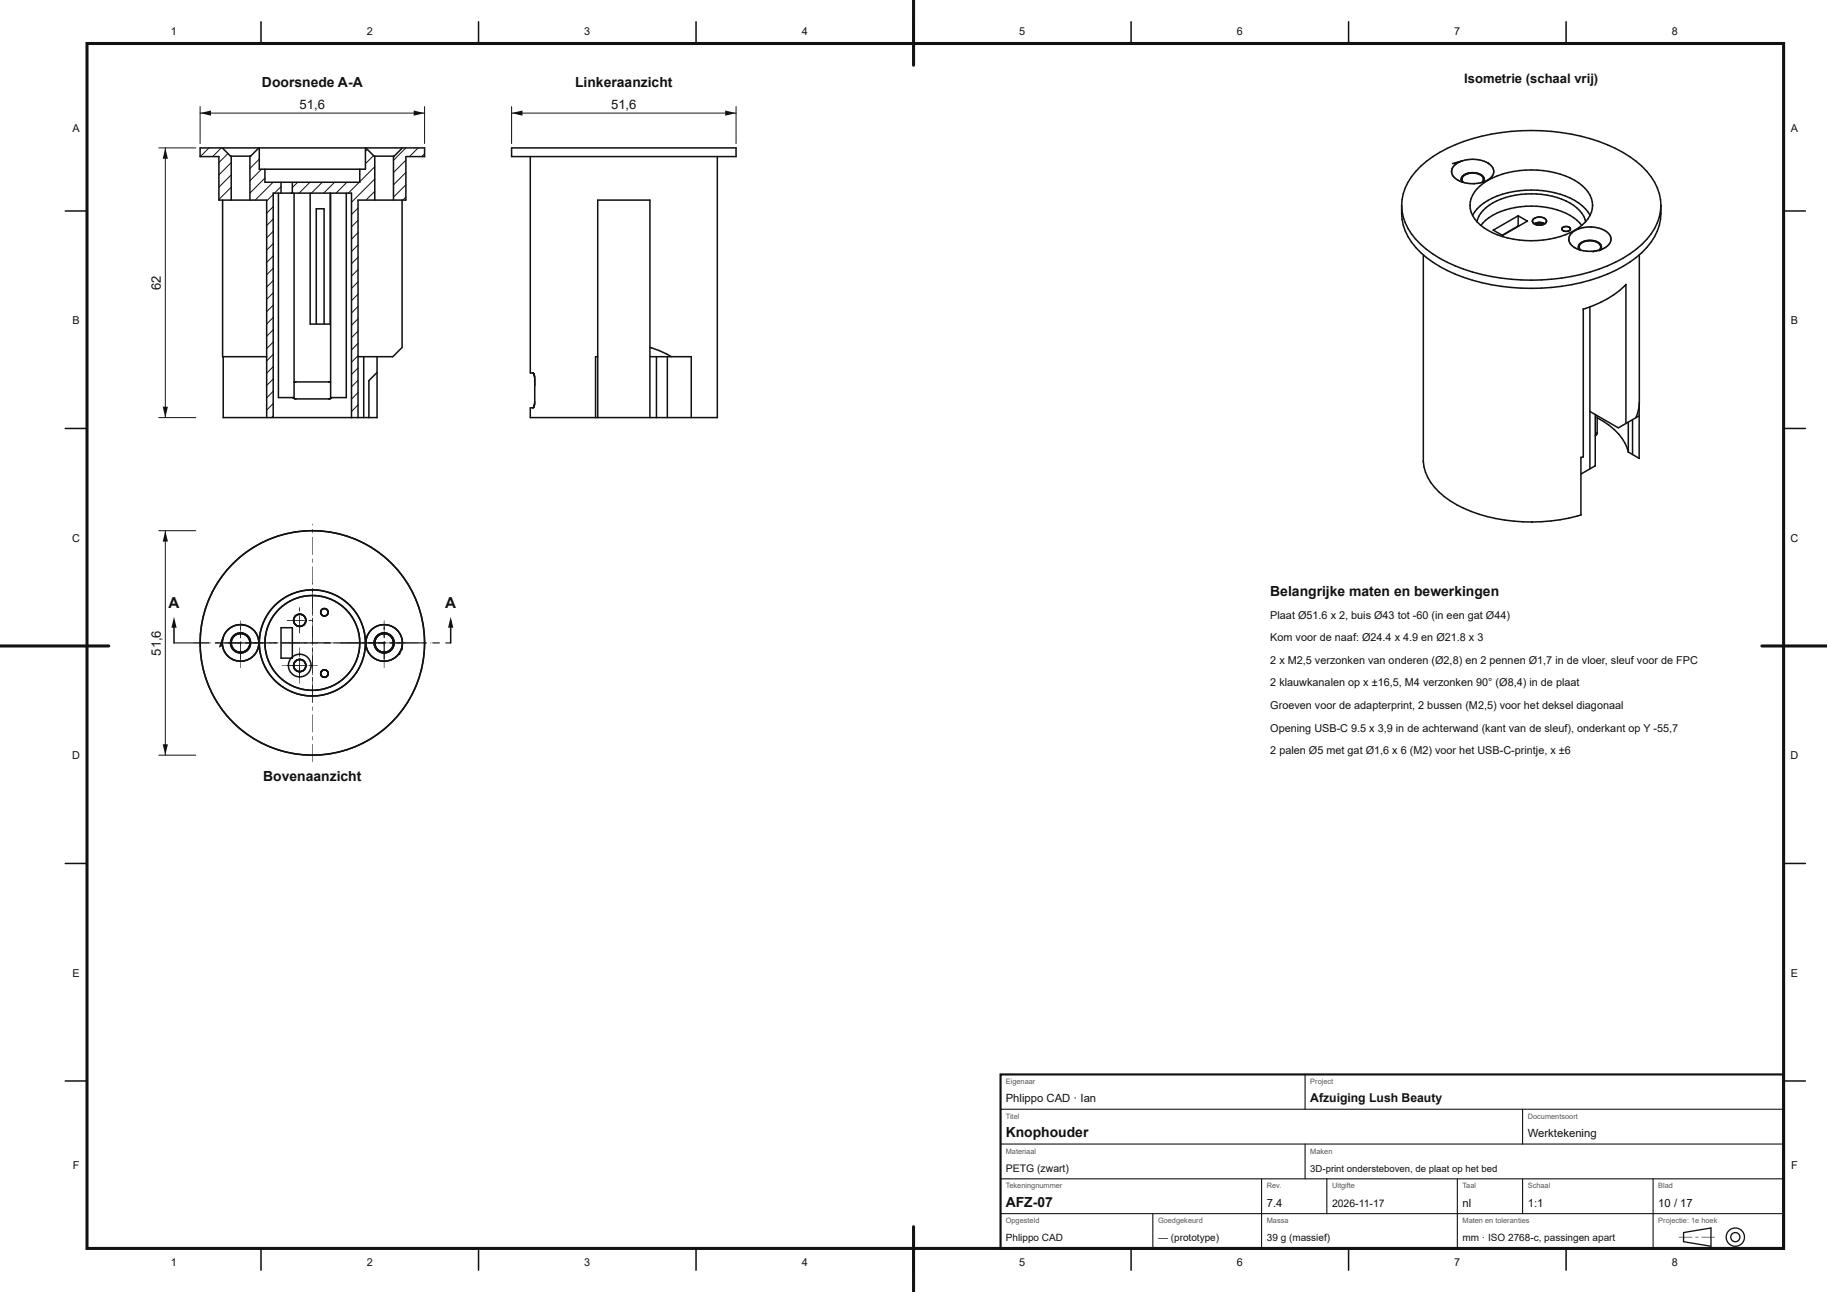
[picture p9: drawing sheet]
<svg xmlns="http://www.w3.org/2000/svg" width="420mm" height="297mm" viewBox="0 0 420 297" stroke-linecap="round" stroke-linejoin="round" font-family="sans-serif">
<g fill="none" stroke="#111" stroke-width=".35">
<path d="M51.1 34l1.9 1.9h4.6l1.9-1.9M53.1 35.9v10.1M57.4 35.9v10.1M59.6 34v4.9h24.4v-4.9M60.9 38.9v3h21.8v-3M84.1 34l1.9 1.9h4.6l1.9-1.9M86.1 35.9v10.1M90.4 35.9v10.1M51.2 46v36h10.1M64 44.4v47h3.6v-47M64.6 41.9v2.5M67.2 44.2l-.3 .2"/>
<path d="M67.2 41.9v2.5M71.3 44.4v30.1h4.6v-30.1M76 44.4v47h3.6v-47M92.4 46v33.9l-2.1 2.1h-8M72.7 74.5v-26.5h1.8v26.5M51.3 82v14h35.4v-14M61.3 96v-50h-11v-10h-4.3v-2h51.6v2h-4.3v10h-11v50M62.8 96v-51.6h18v51.6M67.3 91.4h.1M67.8 87.8l-.2 .1M67.8 87.8l8.2 .1M76.3 91.4l-.7 .3h-7.7l-.6-.3"/>
<path d="M83.6 82v14M86.7 85.6l-1.9 1.9v8.5M51.1 148.2l.6 1.8M51.2 147l-.1 1.4M51.3 146.6l-.5 1.9M51.6 149.8l.8 1.1M52.2 150.7l1.3 .9M55.3 143.6h.4M55.5 143.6l1.4 .3 1.1 .7M55.7 143.6a4.3 4.3 0 0 0-4.3 2.6l-.9 2.5M57.1 146.6a2.15 2.15 0 0 1-.8 3.1M57.1 146.6a2.16 2.16 0 0 0-3-.5 2.16 2.16 0 0 0-.5 3 2.16 2.16 0 0 0 3 .5"/>
<path d="M57.1 146.6h.1M58 144.5a4.2 4.2 0 0 1 1.2 4.9M58.5 150.5a4.2 4.2 0 0 1-5.2 1M59.3 149.2l-.9 1.4M64.6 144.3h2.6v7h-2.6zM67.7 141.9l-.2 1 .5 .8M68 143.7l.8 .3M68 154.1l1 .3M69.4 154.3l-.4 .1M69.6 154.2l-.2 .1M69.8 141.5l.4 .7v.9M69.8 141.5a1.41 1.41 0 0 0-2.1 .4"/>
<path d="M69.8 143.7l-1 .3M69.8 154.1l-.2 .1 .1-.1M70.1 143.2l-.3 .5M70.1 153.7l-.3 .4M70.2 153.5a1.4 1.4 0 0 0-.6-1.7 1.4 1.4 0 0 0-1.9 .4 1.4 1.4 0 0 0 .3 1.9M70.2 143.1l-.1 .2M70.2 153.5l-.1 .2M74.2 154.1h-.1M84.2 148.8l.6 1.3 .7 .8M84.3 146.6l-.2 1.2 .2 1.2M85.3 150.8l1.4 .9M85.6 144.5l-.8 1-.7 1.4"/>
<path d="M90.8 144.4a4.3 4.3 0 0 1 1.7 3.4l-.1 1.6M90.8 151.2a4.3 4.3 0 0 1-4.2 .4M91 144.5a4.2 4.2 0 0 0-5.6 .2M91.5 150.5l-.9 .8M92.2 149.4l-.7 1.1M92.3 149l-.5 1.5M92.5 148.2l-.2 .9"/>
<circle cx="55.3" cy="147.8" r="2.3"/>
<circle cx="71.8" cy="147.8" r="10.9"/>
<circle cx="71.8" cy="147.8" r="25.8"/>
<circle cx="71.8" cy="147.8" r="12.2"/>
<circle cx="74.6" cy="140.7" r=".85"/>
<circle cx="74.6" cy="154.9" r=".85"/>
<circle cx="88.3" cy="147.8" r="2.15"/>
<circle cx="88.3" cy="147.8" r="2.3"/>
</g>
<g fill="none" stroke="#111" stroke-width=".23">
<path d="M48 34l-2 2M50.9 34l-2 2M52.4 35.3l-2.1 2.1M53.1 37.4l-2.8 2.8M57.4 35.9h.1M59.6 36.6l-2.2 2.1M60.1 38.9l-2.7 2.7M82.7 38.9h.1M84.4 34.4l-.4 .4M85.9 35.8l-1.9 1.8M86.1 38.3l-3.4 3.5M93.3 34l-2.9 2.8"/>
<path d="M93.3 39.7l-2.9 2.8M93.3 36.8l-2.9 2.9M96.1 34l-2 2M97.6 35.4l-.7 .6M53.1 45.9l-.1 .1M53.1 43l-2.8 2.9M53.1 40.2l-2.8 2.8M60.9 40.9l-3.5 3.5M62.8 41.9l-4.1 4.1M62.8 58.8l-1.5 1.5M62.8 56l-1.5 1.5M62.8 53.2l-1.5 1.5"/>
<path d="M62.8 50.4l-1.5 1.5M62.8 47.5l-1.5 1.5M62.8 44.7l-1.5 1.5M64.6 42.9l-1.5 1.5M68.4 41.9l-1.2 1.2M71.2 41.9l-2.5 2.5M74.1 41.9l-2.5 2.5M76.9 41.9l-2.5 2.5M79.7 41.9l-2.5 2.5M82.3 59.1l-1.5 1.5M82.3 56.3l-1.5 1.5M82.3 53.5l-1.5 1.5"/>
<path d="M82.3 50.7l-1.5 1.5M82.3 47.8l-1.5 1.5M82.6 41.9l-2.5 2.5M86.1 44l-2 2M86.1 41.1l-5.3 5.4M93.3 45.3l-.7 .7M93.3 42.5l-2.9 2.8M62.8 78.6l-1.5 1.5M62.8 75.8l-1.5 1.5M62.8 73l-1.5 1.5M62.8 70.2l-1.5 1.4M62.8 67.3l-1.5 1.5"/>
<path d="M62.8 64.5l-1.5 1.5M62.8 61.7l-1.5 1.5M82.3 78.9l-1.5 1.5M82.3 76.1l-1.5 1.5M82.3 73.3l-1.5 1.5M82.3 70.5l-1.5 1.4M82.3 67.6l-1.5 1.5M82.3 64.8l-1.5 1.5M82.3 62l-1.5 1.5M62.8 95.6l-.4 .4M62.8 92.8l-1.5 1.5M62.8 89.9l-1.5 1.5"/>
<path d="M62.8 87.1l-1.5 1.5M62.8 84.3l-1.5 1.5M62.8 81.5l-1.5 1.5M82.3 95.9l-.1 .1M82.3 93.1l-1.5 1.5M82.3 90.2l-1.5 1.5M82.3 87.4l-1.5 1.5M82.3 84.6l-1.5 1.5M82.3 81.8l-1.5 1.5"/>
</g>
<g fill="#111">
<path d="M44.5 147.8h4.1zM49.5 147.8h.9zM51.3 147.8h4.1zM56.3 147.8h.9zM58.1 147.8h4.1zM63.1 147.8h.9zM64.9 147.8h4.1zM69.9 147.8h.9zM71.7 147.8h4.1zM76.7 147.8h.9zM78.5 147.8h4.1zM83.5 147.8h.9zM85.3 147.8h4.1zM90.3 147.8h.9zM92.1 147.8h4.1zM97.1 147.8h.9zM98.9 147.8h.3z"/>
<path d="M71.8 171.1v4.1zM71.8 169.3v.9zM71.8 164.3v4.1zM71.8 162.5v.9zM71.8 157.5v4.1zM71.8 155.7v.9zM71.8 150.7v4.1zM71.8 148.9v.9zM71.8 143.9v4.1zM71.8 142.1v.9zM71.8 137.1v4.1zM71.8 135.3v.9zM71.8 130.3v4.1zM71.8 128.5v.9zM71.8 123.5v4.1zM71.8 121.7v.9zM71.8 120.5v.3z"/>
</g>
<circle cx="71.8" cy="147.8" r="10.9" fill="none" stroke="#111" stroke-width=".35"/>
<g fill="#111">
<path d="M59.4 147.8h4.1zM64.4 147.8h.9zM66.2 147.8h4.1zM71.2 147.8h.9zM73 147.8h4.1zM78 147.8h.9zM79.8 147.8h4.1z"/>
<path d="M71.8 156.2v4.1zM71.8 154.4v.9zM71.8 149.4v4.1zM71.8 147.6v.9zM71.8 142.6v4.1zM71.8 140.8v.9zM71.8 135.8v4.1z"/>
</g>
<circle cx="68.9" cy="142.6" r="1.4" fill="none" stroke="#111" stroke-width=".35"/>
<g fill="#111">
<path d="M66 142.6h4.1zM71 142.6h.9z"/>
<path d="M68.9 141.5v4.1zM68.9 139.7v.9z"/>
</g>
<g fill="none" stroke="#111" stroke-width=".35">
<circle cx="68.9" cy="153" r="1.4"/>
<circle cx="74.6" cy="140.7" r=".85"/>
</g>
<g fill="#111">
<path d="M66 153h4.1zM71 153h.9z"/>
<path d="M68.9 151.9v4.1zM68.9 150.1v.9z"/>
</g>
<g fill="none" stroke="#111" stroke-width=".35">
<circle cx="55.3" cy="147.8" r="2.15"/>
<circle cx="74.6" cy="154.8" r=".85"/>
</g>
<g fill="#111">
<path d="M51.6 147.8h4.1zM56.6 147.8h.9zM58.4 147.8h.6z"/>
<path d="M55.3 147.4v4.1zM55.3 145.6v.9zM55.3 144.1v.6z"/>
</g>
<circle cx="88.3" cy="147.8" r="2.15" fill="none" stroke="#111" stroke-width=".35"/>
<g fill="#111">
<path d="M84.6 147.8h4.1zM89.6 147.8h.9zM91.4 147.8h.6z"/>
<path d="M88.3 147.4v4.1zM88.3 145.6v.9zM88.3 144.1v.6z"/>
</g>
<circle cx="88.3" cy="147.8" r="4.2" fill="none" stroke="#111" stroke-width=".35"/>
<g fill="#111">
<path d="M82.6 147.8h4.1zM87.6 147.8h.9zM89.4 147.8h4.1z"/>
<path d="M88.3 149.5v4.1zM88.3 147.7v.9zM88.3 142.7v4.1z"/>
</g>
<circle cx="55.3" cy="147.8" r="2.3" fill="none" stroke="#111" stroke-width=".35"/>
<g fill="#111">
<path d="M51.5 147.8h4.1zM56.5 147.8h.9zM58.3 147.8h.9z"/>
<path d="M55.3 147.6v4.1zM55.3 145.8v.9zM55.3 144v.9z"/>
</g>
<circle cx="55.3" cy="147.8" r="4.2" fill="none" stroke="#111" stroke-width=".35"/>
<g fill="#111">
<path d="M49.6 147.8h4.1zM54.6 147.8h.9zM56.4 147.8h4.1z"/>
<path d="M55.3 149.5v4.1zM55.3 147.7v.9zM55.3 142.7v4.1z"/>
</g>
<circle cx="88.3" cy="147.8" r="2.3" fill="none" stroke="#111" stroke-width=".35"/>
<g fill="#111">
<path d="M84.5 147.8h4.1zM89.5 147.8h.9zM91.3 147.8h.9z"/>
<path d="M88.3 147.6v4.1zM88.3 145.8v.9zM88.3 144v.9z"/>
</g>
<circle cx="68.9" cy="142.6" r="1.4" fill="none" stroke="#111" stroke-width=".35"/>
<g fill="#111">
<path d="M66 142.6h4.1zM71 142.6h.9z"/>
<path d="M68.9 141.5v4.1zM68.9 139.7v.9z"/>
</g>
<circle cx="68.9" cy="153" r="1.4" fill="none" stroke="#111" stroke-width=".35"/>
<g fill="#111">
<path d="M66 153h4.1zM71 153h.9z"/>
<path d="M68.9 151.9v4.1zM68.9 150.1v.9z"/>
</g>
<g fill="none" stroke="#111" stroke-width=".35">
<circle cx="74.6" cy="154.8" r=".85"/>
<circle cx="88.3" cy="147.8" r="2.15"/>
</g>
<g fill="#111">
<path d="M84.6 147.8h4.1zM89.6 147.8h.9zM91.4 147.8h.6z"/>
<path d="M88.3 147.4v4.1zM88.3 145.6v.9zM88.3 144.1v.6z"/>
</g>
<circle cx="71.8" cy="147.8" r="12.2" fill="none" stroke="#111" stroke-width=".35"/>
<g fill="#111">
<path d="M58.1 147.8h4.1zM63.1 147.8h.9zM64.9 147.8h4.1zM69.9 147.8h.9zM71.7 147.8h4.1zM76.7 147.8h.9zM78.5 147.8h4.1zM83.5 147.8h.9zM85.3 147.8h.3z"/>
<path d="M71.8 157.5v4.1zM71.8 155.7v.9zM71.8 150.7v4.1zM71.8 148.9v.9zM71.8 143.9v4.1zM71.8 142.1v.9zM71.8 137.1v4.1zM71.8 135.3v.9zM71.8 134.1v.3z"/>
</g>
<circle cx="68.9" cy="153" r="2.6" fill="none" stroke="#111" stroke-width=".35"/>
<g fill="#111">
<path d="M64.8 153h4.1zM69.8 153h.9zM71.6 153h1.5z"/>
<path d="M68.9 153.1v4.1zM68.9 151.3v.9zM68.9 148.9v1.5z"/>
</g>
<g fill="none" stroke="#111" stroke-width=".35">
<path d="M117.6 34h51.6v2h-51.6zM121.9 36v49.7h.6M164.9 36v60h-43v-2.3h.6M149.4 79.9a19.3 19.3 0 0 1 4.9 2.1M122.5 85.7v.1M122.5 85.8l.1 .1M122.5 93.7h.1M122.6 85.8v.1M122.6 85.9l.1 .2M122.6 85.9l.1 .1M122.6 93.6l-.1 .1M122.7 86v.1"/>
<path d="M122.7 93.5l-.1 .1M122.7 86.1l.2 .5M122.7 93.4v.1M122.7 86.1h.1M122.7 93.4h.1M122.8 86.1l.1 .6M122.8 93.4l-.2 .2M122.9 86.7v1.9M122.9 92.8l-.2 .6M122.9 87.2v5.2l-.1 1M137.4 96v-50h12v50M137.4 82h-.5v14"/>
<path d="M149.4 82h9.5v14M150.9 82v14M153.4 82v14"/>
</g>
<path d="M46 24.5v8.5M46 26h51.6M97.6 24.5v8.5" fill="none" stroke="#111" stroke-width=".23"/>
<g fill="#111">
<path d="M46 26l2.5-.6v1.2z"/>
<path d="M95.1 25.4l2.5 .6-2.5 .6z"/>
</g>
<path d="M36.5 34h8.5M38 34v62M36.5 96h8.5" fill="none" stroke="#111" stroke-width=".23"/>
<g fill="#111">
<path d="M37.4 93.5h1.2l-.6 2.5z"/>
<path d="M38 34l.6 2.5h-1.2z"/>
</g>
<path d="M36.5 122h8.5M38 122v51.6M36.5 173.6h8.5" fill="none" stroke="#111" stroke-width=".23"/>
<g fill="#111">
<path d="M37.4 171.1h1.2l-.6 2.5z"/>
<path d="M38 122l.6 2.5h-1.2z"/>
</g>
<path d="M117.6 24.5v8.5M117.6 26h51.6M169.2 24.5v8.5" fill="none" stroke="#111" stroke-width=".23"/>
<g fill="#111">
<path d="M117.6 26l2.5-.6v1.2z"/>
<path d="M166.7 25.4l2.5 .6-2.5 .6z"/>
<path d="M39.9 147.7h8.1l.1 .1-.1 .1h-8zM49.4 147.7h1.6l.1 .1-.1 .1h-1.5zM52.4 147.7h8.1l.1 .1-.1 .1h-8zM61.9 147.7h1.6l.1 .1-.1 .1h-1.5zM64.9 147.7h8.1l.1 .1-.1 .1h-8zM74.4 147.7h1.6l.1 .1-.1 .1h-1.5zM77.4 147.7h8.1l.1 .1-.1 .1h-8zM86.9 147.7h1.6l.1 .1-.1 .1h-1.5zM89.9 147.7h8.1l.1 .1-.1 .1h-8zM99.4 147.7h1.6l.1 .1-.1 .1h-1.5zM102.4 147.7h1.2l.1 .1-1.2 .1z"/>
</g>
<path d="M40 142.8v5" fill="none" stroke="#111" stroke-width=".35"/>
<path d="M40 141.8l.6 2.5h-1.2z" fill="#111"/>
<path d="M103.6 142.8v5" fill="none" stroke="#111" stroke-width=".35"/>
<path d="M103.6 141.8l.6 2.5h-1.2z" fill="#111"/>
<g fill="none" stroke="#111" stroke-width=".35">
<path d="M60 5v5M110 5v5M160 5v5M210 5v5M260 5v5M310 5v5M360 5v5M333.7 39.3l.2 1.1M333.9 38.6l-.2 .9M333.9 37.6l2.8-.8a7.7 7.7 0 0 1 5.6 .8M334.8 37.7l-1 1.1M335.8 37.1l-1.1 .6"/>
<path d="M336.2 37l-2 .7M342 37.4l.3 .3M342.1 37.6a2.06 2.06 0 0 1 1.3 1.9 2.06 2.06 0 0 1-1.4 1.9M346.6 39.7a21.6 21.6 0 0 1 16.3 2.3 6.7 6.7 0 0 1 3.2 5.2M346.6 39.7l-1.3 .3M15 48.5h5M322.2 49.1a13.2 13.2 0 0 0 5.7 10.1 38.1 38.1 0 0 0 21.8 7 42.7 42.7 0 0 0 25-5.9 14.8 14.8 0 0 0 7-9.9l.1-1.3M322.2 47.2a13.2 13.2 0 0 0 5.7 10.1 38.1 38.1 0 0 0 21.8 7.1 42.5 42.5 0 0 0 25-6 14.7 14.7 0 0 0 7-9.8l.1-1.4M322.2 47.2a13.2 13.2 0 0 1 5.7-10.1 38.1 38.1 0 0 1 21.8-7 42.7 42.7 0 0 1 25 5.9 14.8 14.8 0 0 1 7 9.9l.1 1.3M322.2 47.2v1.9M322.2 49.1h.1M327.2 58.6v47.5a12.1 12.1 0 0 0 6.1 9 37.3 37.3 0 0 0 25.3 4.4l4.8-1.1"/>
<path d="M333.9 40.2l.6 .8 .6 .4M335.1 41.4a7.1 7.1 0 0 0 3.9 .8M335.1 41.4h.1M336 41.2a2.53 2.53 0 0 1 3.2-1.4l1.2 .5 .4 .4 .2 .5M336 41.2l.4 .7M336 41.2v.1M336.1 41.9a1.32 1.32 0 0 1 1.2-2 3.1 3.1 0 0 1 3.9 1.2l-.3 .8M337.9 47.2a7 7 0 0 0 4.1 5.8 21.6 21.6 0 0 0 20.9-.6 7.9 7.9 0 0 0 2.6-2.8M337.9 47.2v.1M338.5 49.5a11.7 11.7 0 0 1 8.1-5.2 21.6 21.6 0 0 1 16.3 2.4 8 8 0 0 1 2.6 2.8M339.5 51a7.4 7.4 0 0 1 4.5-4.8 19.5 19.5 0 0 1 17.7 1 6.2 6.2 0 0 1 2.8 3.8M340.4 51.8a13.2 13.2 0 0 1 9.1-4.3 17.8 17.8 0 0 1 13 3.1l1.1 1.2"/>
<path d="M340.6 42l-1.8 .2M341 41.2l-.3 .7M341 41.2v.1M342 41.4l-1.6 .6M342 41.4h-.1M343.3 52.9v.1M343.3 52.9l2.1 1.2M345.4 40a10.6 10.6 0 0 0-7.2 5.6l-.3 1.6M345.4 54.1v.1M349 52h.1M349 49.6v2.4M349 52l-3.7 2.1"/>
<path d="M349 49.6l-5.7 3.3M349 49.6l2.1 1.2M351.1 50.8l-5.7 3.3M351.1 50.8v.1M352.3 50.8a1.94 1.94 0 0 1 2.8-.6l.4 .6M352.3 50.8l.1 .4 .4 .4M352.3 50.8v.1M352.7 51.4v.1M352.9 51.6h2M353 51.3l-.3 .1M353.1 51.2l-.1 .1M353.2 51.5v.2"/>
<path d="M353.7 51.1l-.6 .1M353.7 51.1l.6 .1M353.8 51.1h-.1M354.3 51.2h.1M354.3 51.2l.4 .1M354.6 51.2l.5 .2M355 51.4l.1 .1M355.5 50.8a1.86 1.86 0 0 1-2.7 .8M355.5 50.8v.1M359.1 52.4a1.11 1.11 0 0 1 1.9 .3 1.14 1.14 0 0 1-2-.1zM359.1 52.9l.1 .1M360.6 55l.4 1.1"/>
<path d="M360.9 56l1.1 1M361.3 53.5l-.5 .7-.2 .9M362 57l1.2 .5 1.6 .3M362 57h.1M362.8 52.7l-1.6 1M363 56.8a2.52 2.52 0 0 1 3.2-1.4l1.2 .5 .4 .3 .2 .6M363 56.8l.3 .7M363 56.8h.1M363.1 57.4h-.1a1.25 1.25 0 0 1 1-1.9 3.4 3.4 0 0 1 4.1 1v.6l-.2 .3M363.2 52.5l-.4 .2M364.5 57.7l1.4 .1M365.7 52.2a4.9 4.9 0 0 1 4.5 2.2l.1 .3"/>
<path d="M365.9 52.2l-1.8 .1-1.3 .3M366.1 47.2l-.3 1.6-.3 .8M366.1 47.2v.1M367.3 57.6l-1.4 .2M368 56.8l-.4 .7M368 56.8h.1M368.5 57.2l-2.3 .7M368.9 57l-1.3 .7M368.9 57h.1M370.3 54.6a2.23 2.23 0 0 1-1.4 2.4M376.8 58.6v34l-.1 1.2-.7 2.2M381.8 49.1h.1"/>
<path d="M381.8 47.2v1.9M410 48.5h5M363.9 71v.1M363.9 71.1v33.9M365.5 70.5v37.3M373.7 65.4h.1M373.7 65.4a22.8 22.8 0 0 1-9.8 5.7M373.7 65.4v31.9M15 98.5h5M365.5 94.6l6.5 3.8 4.8-2.8M366.7 95.3v11.8M367.1 95.5v4.1l-.4 .6"/>
<path d="M367.1 96a14 14 0 0 1 7 7.1l.2 .8M374.3 97v6.9M375.3 96.5v8M376.8 92.9v12.5l-2.5-1.5M410 98.5h5M352.1 119.9l.1 .1M363.4 118.3v.1M363.4 105.1v.1M363.4 105.2v13.2M363.9 105h.1M363.9 105l-.5 .2M366.7 107.1h.1"/>
<path d="M366.7 107.1l-3.3 1.9M15 148.5h5M410 148.5h5M15 198.5h5M410 198.5h5M15 248.5h5M410 248.5h5M60 287v5M110 287v5M160 287v5M210 287v5M260 287v5"/>
<path d="M310 287v5M360 287v5"/>
</g>
<path d="M20 10h390v277h-390z" fill="none" stroke="#111" stroke-width=".7" stroke-linecap="butt"/>
<path d="M210 0v15M0 148.5h25M405 148.5h14.9M210 282v15" fill="none" stroke="#111" stroke-width=".7"/>
<path d="M230 247h180v40h-180z" fill="none" stroke="#111" stroke-width=".5"/>
<g fill="none" stroke="#111" stroke-width=".25">
<path d="M230 255h180M300 247v8M350 255v8M230 279h180M230 271h180M230 263h180M265 279v8M290 271v16M300 263v8M305 271v8M335 271v16M350 271v8"/>
<path d="M380 271v16"/>
</g>
<path d="M387 283.3l6.3-1v4.2l-6.3-1.1z" fill="none" stroke="#111" stroke-width=".3"/>
<path d="M385.9 284.3l3.1 .1zM389.7 284.3l.7 .1zM391.1 284.3l3.1 .1z" fill="#111"/>
<g fill="none" stroke="#111" stroke-width=".3">
<circle cx="398.9" cy="284.4" r="1.05"/>
<circle cx="398.9" cy="284.4" r="2.1"/>
</g>
<g font-size="3.5" fill="#111">
<text x="38.7" y="139.8">A</text>
<text x="102.3" y="139.8">A</text>
</g>
<g font-size="3.2" fill="#111">
<text x="60.2" y="20">Doorsnede A-A</text>
<text x="132.2" y="20">Linkeraanzicht</text>
<text x="292" y="137">Belangrijke maten en bewerkingen</text>
<text x="60.5" y="179.6">Bovenaanzicht</text>
<text x="231.2" y="261.4">Knophouder</text>
<text x="231.2" y="277.4">AFZ-07</text>
</g>
<g font-size="3" fill="#111">
<text x="336.6" y="19">Isometrie (schaal vrij)</text>
<text x="68.9" y="25">51,6</text>
<text x="140.5" y="25">51,6</text>
<text x="37" y="66.7" transform="rotate(-90 37 66.7)">62</text>
<text x="37" y="150.7" transform="rotate(-90 37 150.7)">51,6</text>
</g>
<text font-size="2.8" fill="#111" x="301.2" y="253.4">Afzuiging Lush Beauty</text>
<g font-size="2.6" fill="#111">
<text x="231.2" y="253.4">Phlippo CAD · Ian</text>
<text x="351.2" y="261.4">Werktekening</text>
<text x="291.2" y="277.4">7.4</text>
<text x="336.2" y="277.4">nl</text>
<text x="351.2" y="277.4">1:1</text>
<text x="381.2" y="277.4">10 / 17</text>
</g>
<g font-size="2.5" fill="#111">
<text x="39.3" y="8">1</text>
<text x="84.3" y="8">2</text>
<text x="134.3" y="8">3</text>
<text x="184.3" y="8">4</text>
<text x="234.3" y="8">5</text>
<text x="284.3" y="8">6</text>
<text x="334.3" y="8">7</text>
<text x="384.3" y="8">8</text>
<text x="16.7" y="30.2">A</text>
<text x="411.7" y="30.2">A</text>
<text x="16.7" y="74.5">B</text>
<text x="411.7" y="74.5">B</text>
<text x="16.6" y="124.5">C</text>
<text x="411.6" y="124.5">C</text>
<text x="292" y="142.2">Plaat Ø51.6 x 2, buis Ø43 tot -60 (in een gat Ø44)</text>
<text x="292" y="147.4">Kom voor de naaf: Ø24.4 x 4.9 en Ø21.8 x 3</text>
<text x="292" y="152.6">2 x M2,5 verzonken van onderen (Ø2,8) en 2 pennen Ø1,7 in de vloer, sleuf voor de FPC</text>
<text x="292" y="157.8">2 klauwkanalen op x ±16,5, M4 verzonken 90° (Ø8,4) in de plaat</text>
<text x="292" y="163">Groeven voor de adapterprint, 2 bussen (M2,5) voor het deksel diagonaal</text>
<text x="292" y="168.2">Opening USB-C 9.5 x 3,9 in de achterwand (kant van de sleuf), onderkant op Y -55,7</text>
<text x="292" y="173.4">2 palen Ø5 met gat Ø1,6 x 6 (M2) voor het USB-C-printje, x ±6</text>
<text x="16.6" y="174.5">D</text>
<text x="411.6" y="174.5">D</text>
<text x="16.7" y="224.5">E</text>
<text x="411.7" y="224.5">E</text>
<text x="16.7" y="268.7">F</text>
<text x="411.7" y="268.7">F</text>
<text x="39.3" y="291">1</text>
<text x="84.3" y="291">2</text>
<text x="134.3" y="291">3</text>
<text x="184.3" y="291">4</text>
<text x="234.3" y="291">5</text>
<text x="284.3" y="291">6</text>
<text x="334.3" y="291">7</text>
<text x="384.3" y="291">8</text>
</g>
<g font-size="2.4" fill="#111">
<text x="231.2" y="269.4">PETG (zwart)</text>
<text x="306.2" y="277.4">2026-11-17</text>
</g>
<g font-size="2.3" fill="#111">
<text x="231.2" y="285.4">Phlippo CAD</text>
<text x="266.2" y="285.4">— (prototype)</text>
<text x="291.2" y="285.4">39 g (massief)</text>
<text x="336.2" y="285.4">mm · ISO 2768-c, passingen apart</text>
</g>
<text font-size="2.2" fill="#111" x="301.2" y="269.4">3D-print ondersteboven, de plaat op het bed</text>
<g font-size="1.7" fill="#555">
<text x="231.2" y="249.2">Eigenaar</text>
<text x="301.2" y="249.2">Project</text>
<text x="231.2" y="257.2">Titel</text>
<text x="351.2" y="257.2">Documentsoort</text>
<text x="231.2" y="265.2">Materiaal</text>
<text x="301.2" y="265.2">Maken</text>
<text x="231.2" y="273.2">Tekeningnummer</text>
<text x="291.2" y="273.2">Rev.</text>
<text x="306.2" y="273.2">Uitgifte</text>
<text x="336.2" y="273.2">Taal</text>
<text x="351.2" y="273.2">Schaal</text>
<text x="381.2" y="273.2">Blad</text>
<text x="231.2" y="281.2">Opgesteld</text>
<text x="266.2" y="281.2">Goedgekeurd</text>
<text x="291.2" y="281.2">Massa</text>
<text x="336.2" y="281.2">Maten en toleranties</text>
<text x="381.2" y="281.2">Projectie: 1e hoek</text>
</g>
</svg>
